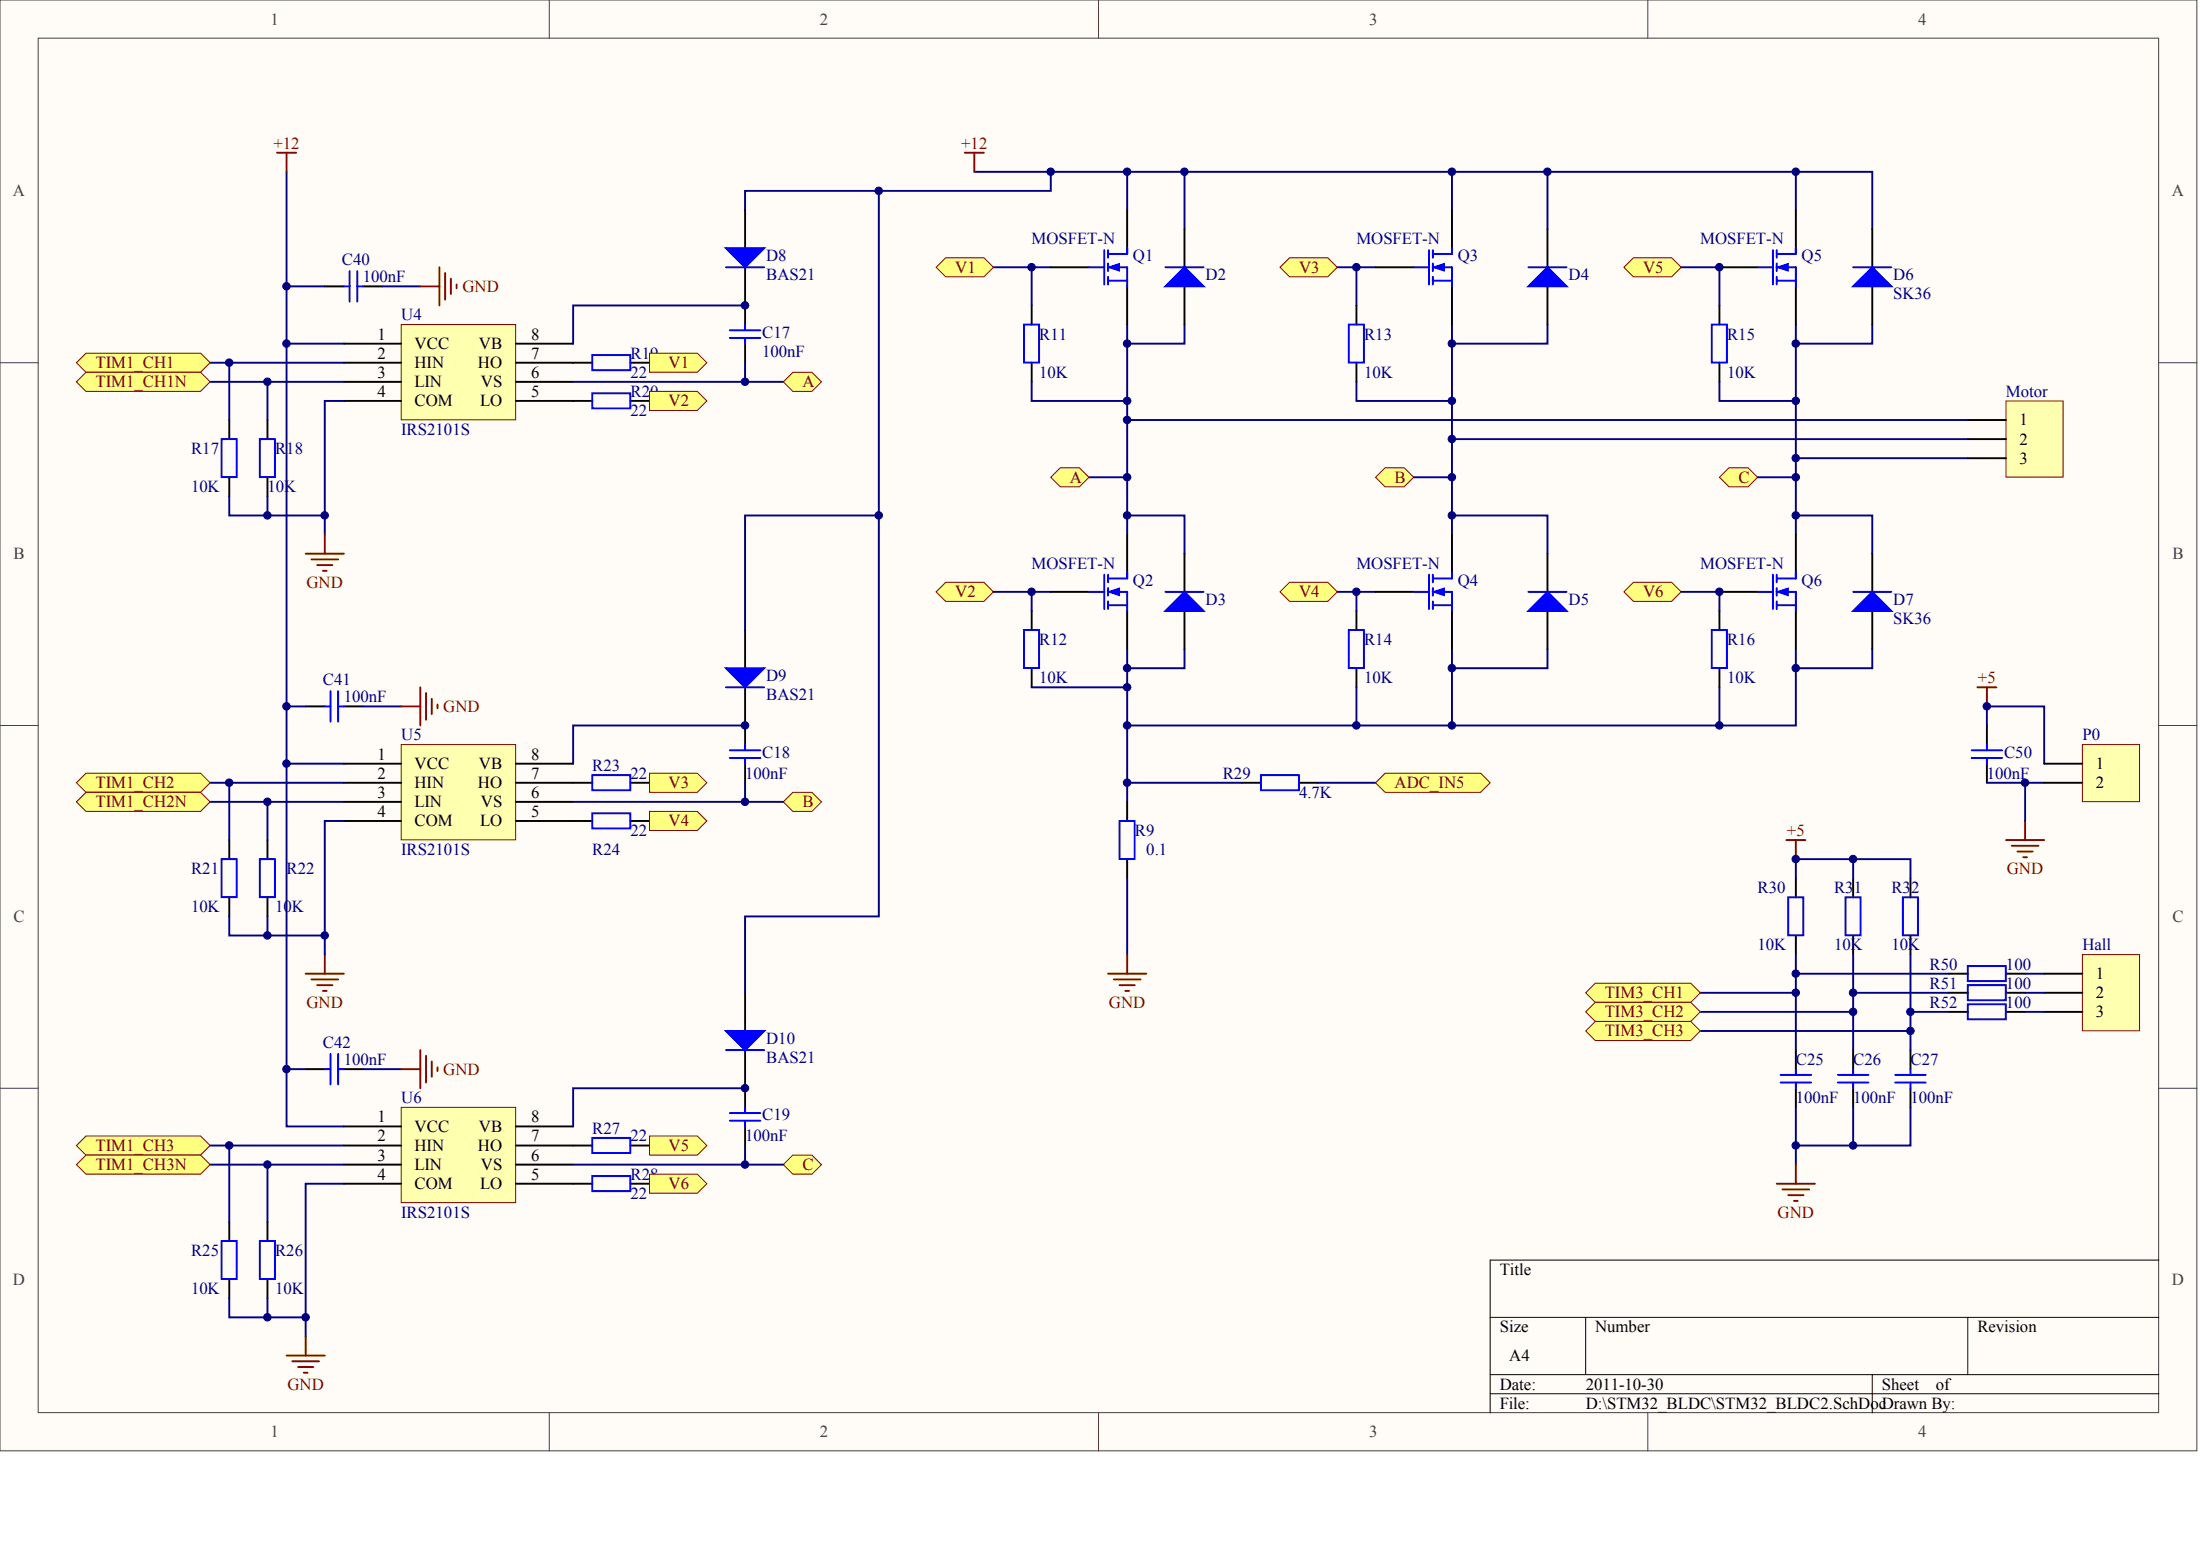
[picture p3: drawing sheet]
<svg xmlns="http://www.w3.org/2000/svg" width="840mm" height="594mm" viewBox="0 0 840 594" stroke-linecap="round" stroke-linejoin="round" font-family="sans-serif">
<g fill="#fffcf8" stroke="#404040" stroke-width=".38">
<path d="M0 0h838.4v553.6h-838.4z"/>
<path d="M14.6 14.6h809.2v524.4h-809.2z"/>
</g>
<path d="M209.6 0v14.6M419.2 0v14.6M628.9 0v14.6M0 138.4h14.6M823.9 138.4h14.6M0 276.8h14.6M823.9 276.8h14.6M0 415.2h14.6M823.9 415.2h14.6M209.6 539.1v14.5M419.2 539.1v14.5M628.9 539.1v14.5" fill="none" stroke="#404040" stroke-width=".38"/>
<path d="M823.9 480.8h-255.2v58.3M568.7 502.6h255.2M605.2 502.6v21.9M751 502.6v21.9M568.7 524.5h255.2M568.7 531.8h255.2M714.5 524.5v14.6" fill="none" stroke="#000" stroke-width=".38"/>
<path d="M153.1 284.1h43.7v36.4h-43.7z" fill="#ffffb0" stroke="#800000" stroke-width=".38"/>
<path d="M131.2 291.4h21.9M131.2 298.7h21.9M196.9 291.4h21.8M196.9 298.7h21.8M131.2 306h21.9M131.2 313.2h21.9M196.9 306h21.8M196.9 313.2h21.8" fill="none" stroke="#000" stroke-width=".73"/>
<path d="M153.1 123.8h43.7v36.4h-43.7z" fill="#ffffb0" stroke="#800000" stroke-width=".38"/>
<path d="M131.2 131.1h21.9M131.2 138.4h21.9M196.9 131.1h21.8M196.9 138.4h21.8M131.2 145.7h21.9M131.2 153h21.9M196.9 145.7h21.8M196.9 153h21.8" fill="none" stroke="#000" stroke-width=".73"/>
<path d="M153.1 422.5h43.7v36.4h-43.7z" fill="#ffffb0" stroke="#800000" stroke-width=".38"/>
<path d="M131.2 429.8h21.9M131.2 437.1h21.9M196.9 429.8h21.8M196.9 437.1h21.8M131.2 444.4h21.9M131.2 451.7h21.9M196.9 444.4h21.8M196.9 451.7h21.8" fill="none" stroke="#000" stroke-width=".73"/>
<path d="M379.1 102h21.9M452.1 123.8v7.3h-21.9M714.5 123.8v7.3h-29.1M452.1 247.7v7.3h-21.9M590.6 247.7v7.3h-36.5" fill="none" stroke="#000080" stroke-width=".73"/>
<g fill="#ffff80" stroke="#800000" stroke-width=".38">
<path d="M357.3 102l3.6-3.7h14.6l3.6 3.7-3.6 3.6h-14.6z" fill-rule="evenodd"/>
<path d="M357.3 225.8l3.6-3.6h14.6l3.6 3.6-3.6 3.7h-14.6z" fill-rule="evenodd"/>
<path d="M488.5 102l3.7-3.7h14.5l3.7 3.7-3.7 3.6h-14.5z" fill-rule="evenodd"/>
<path d="M488.5 225.8l3.7-3.6h14.5l3.7 3.6-3.7 3.7h-14.5z" fill-rule="evenodd"/>
<path d="M619.7 225.8l3.7-3.6h14.6l3.6 3.6-3.6 3.7h-14.6z" fill-rule="evenodd"/>
<path d="M619.7 102l3.7-3.7h14.6l3.6 3.7-3.6 3.6h-14.6z" fill-rule="evenodd"/>
</g>
<g fill="none" stroke="#000080" stroke-width=".73">
<path d="M145.8 109.3h14.6M284.4 116.6h-65.7v14.5M393.7 102v14.6M510.4 102h14.6M517.7 102v14.6M641.6 102h14.6v14.6M80.2 138.4h51M87.5 138.4v21.9M284.4 138.4v7.3h-65.7M80.2 145.7h51M102.1 145.7v14.6M131.2 153h-7.3v51"/>
<path d="M393.7 145.7v7.3h36.5M87.5 189.4v7.3h14.6M102.1 189.4v7.3h21.8M379.1 225.8h21.9M393.7 225.8v7.3M510.4 225.8h14.6M517.7 225.8v7.3M641.6 225.8h14.6v7.3M393.7 262.2h36.5"/>
</g>
<g fill="none" stroke="#000" stroke-width=".73">
<path d="M284.4 80.1v14.6M123.9 109.3h7.3M138.5 109.3h7.3M284.4 102v21.8M393.7 116.6v7.2M517.7 116.6v7.2M656.2 116.6v7.2M218.7 138.4h7.3M240.6 138.4h7.3M284.4 131.1v7.3M393.7 138.4v7.3M517.7 138.4v7.3"/>
<path d="M656.2 138.4v7.3M218.7 153h7.3M240.6 153h7.3M87.5 160.3v7.2M102.1 160.3v7.2M87.5 182.1v7.3M102.1 182.1v7.3M393.7 233.1v7.3M517.7 233.1v7.3M656.2 233.1v7.3M284.4 240.4v14.6M393.7 255v7.2"/>
<path d="M517.7 255v7.2M656.2 255v7.2M116.7 269.5h7.2M131.2 269.5h7.3M284.4 262.2v21.9M284.4 291.4v7.3M218.7 313.2h7.3M240.6 313.2h7.3M284.4 378.8v14.6M116.7 407.9h7.2M131.2 407.9h7.3M284.4 400.7v21.8"/>
<path d="M284.4 429.8v7.3M87.5 466.2v7.3M87.5 488.1v7.3"/>
</g>
<g fill="none" stroke="#00f" stroke-width=".73">
<path d="M131.2 109.3h2.2M133.4 103.4v11.7M136.3 103.4v11.7M136.3 109.3h2.2M277.1 102h14.5M226 135.5h14.5v5.7h-14.5zM278.5 126h11.7M278.5 128.9h11.7M284.4 123.8v2.2M284.4 128.9v2.2M390.8 123.8h5.8v14.5h-5.8zM514.8 123.8h5.7v14.5h-5.7z"/>
<path d="M653.3 123.8h5.7v14.5h-5.7zM226 150.1h14.5v5.7h-14.5zM84.6 167.5h5.7v14.5h-5.7zM99.2 167.5h5.7v14.5h-5.7zM390.8 240.4h5.8v14.5h-5.8zM514.8 240.4h5.7v14.5h-5.7zM653.3 240.4h5.7v14.5h-5.7zM123.9 269.5h2.2M126.1 263.7v11.7M129.1 263.7v11.7M129.1 269.5h2.1M277.1 262.2h14.5"/>
<path d="M278.5 286.3h11.7M278.5 289.2h11.7M284.4 284.1v2.2M284.4 289.2v2.2M226 310.3h14.5v5.8h-14.5zM123.9 407.9h2.2M126.1 402.1v11.7M129.1 402.1v11.7M129.1 407.9h2.1M277.1 400.7h14.5M278.5 427.6h11.7M278.5 424.7h11.7"/>
<path d="M284.4 422.5v2.2M284.4 427.6v2.2M84.6 473.5h5.7v14.5h-5.7z"/>
</g>
<g fill="#00f" stroke="#00f" stroke-width=".73">
<path d="M277.1 94.7h14.5l-7.2 7.3z"/>
<path d="M277.1 255h14.5l-7.2 7.2z"/>
<path d="M277.1 393.4h14.5l-7.2 7.3z"/>
</g>
<g fill="#ffff80" stroke="#800000" stroke-width=".38">
<path d="M29.2 138.4l3.6-3.6h43.8l3.6 3.6-3.6 3.6h-43.8z" fill-rule="evenodd"/>
<path d="M29.2 145.7l3.6-3.7h43.8l3.6 3.7-3.6 3.6h-43.8z" fill-rule="evenodd"/>
<path d="M247.9 134.8h18.2l3.7 3.6-3.7 3.6h-18.2z" fill-rule="evenodd"/>
<path d="M247.9 149.3h18.2l3.7 3.7-3.7 3.6h-18.2z" fill-rule="evenodd"/>
</g>
<path d="M138.5 269.5h14.6M80.2 298.7h51M87.5 298.7v21.8M80.2 306h51M102.1 306v14.5M131.2 313.2h-7.3v43.8h-36.4v-7.3M102.1 349.7v7.3M123.9 357v7.2" fill="none" stroke="#000080" stroke-width=".73"/>
<path d="M87.5 320.5v7.3M102.1 320.5v7.3M87.5 342.4v7.3M102.1 342.4v7.3" fill="none" stroke="#000" stroke-width=".73"/>
<path d="M84.6 327.8h5.7v14.5h-5.7zM99.2 327.8h5.7v14.5h-5.7z" fill="none" stroke="#00f" stroke-width=".73"/>
<path d="M116.7 371.5h14.5M118.8 373.7h10.3M121 375.9h5.9M123.2 378.1h1.5M123.9 364.2v7.3" fill="none" stroke="#800000" stroke-width=".73"/>
<g fill="#ffff80" stroke="#800000" stroke-width=".38">
<path d="M29.2 298.7l3.6-3.7h43.8l3.6 3.7-3.6 3.6h-43.8z" fill-rule="evenodd"/>
<path d="M29.2 306l3.6-3.7h43.8l3.6 3.7-3.6 3.6h-43.8z" fill-rule="evenodd"/>
</g>
<path d="M284.4 276.8h-65.7v14.6M284.4 298.7v7.3h-65.7" fill="none" stroke="#000080" stroke-width=".73"/>
<path d="M218.7 298.7h7.3M240.6 298.7h7.3" fill="none" stroke="#000" stroke-width=".73"/>
<path d="M226 295.8h14.5v5.7h-14.5z" fill="none" stroke="#00f" stroke-width=".73"/>
<g fill="#ffff80" stroke="#800000" stroke-width=".38">
<path d="M247.9 295h18.2l3.7 3.7-3.7 3.6h-18.2z" fill-rule="evenodd"/>
<path d="M247.9 309.6h18.2l3.7 3.6-3.7 3.7h-18.2z" fill-rule="evenodd"/>
</g>
<path d="M138.5 407.9h14.6M80.2 437.1h51M87.5 437.1v29.1M80.2 444.4h51M102.1 444.4v21.8M131.2 451.7h-14.5v50.9M87.5 495.4v7.2h29.2v7.3M102.1 495.4v7.2" fill="none" stroke="#000080" stroke-width=".73"/>
<path d="M102.1 466.2v7.3M102.1 488.1v7.3" fill="none" stroke="#000" stroke-width=".73"/>
<path d="M99.2 473.5h5.7v14.5h-5.7z" fill="none" stroke="#00f" stroke-width=".73"/>
<g fill="#ffff80" stroke="#800000" stroke-width=".38">
<path d="M29.2 437.1l3.6-3.7h43.8l3.6 3.7-3.6 3.6h-43.8z" fill-rule="evenodd"/>
<path d="M29.2 444.4l3.6-3.7h43.8l3.6 3.7-3.6 3.6h-43.8z" fill-rule="evenodd"/>
</g>
<path d="M284.4 415.2h-65.7v14.6M284.4 437.1v7.3h-65.7" fill="none" stroke="#000080" stroke-width=".73"/>
<path d="M218.7 437.1h7.3M240.6 437.1h7.3M218.7 451.7h7.3M240.6 451.7h7.3" fill="none" stroke="#000" stroke-width=".73"/>
<path d="M226 434.2h14.5v5.7h-14.5zM226 448.7h14.5v5.8h-14.5z" fill="none" stroke="#00f" stroke-width=".73"/>
<g fill="#ffff80" stroke="#800000" stroke-width=".38">
<path d="M247.9 433.4h18.2l3.7 3.7-3.7 3.6h-18.2z" fill-rule="evenodd"/>
<path d="M247.9 448h18.2l3.7 3.7-3.7 3.6h-18.2z" fill-rule="evenodd"/>
</g>
<path d="M473.9 298.7h7.3M495.8 298.7h7.3" fill="none" stroke="#000" stroke-width=".73"/>
<path d="M481.2 295.8h14.5v5.7h-14.5z" fill="none" stroke="#00f" stroke-width=".73"/>
<path d="M503.1 298.7h21.9" fill="none" stroke="#000080" stroke-width=".73"/>
<path d="M525 298.7l3.6-3.7h36.5l3.6 3.7-3.6 3.6h-36.5z" fill-rule="evenodd" fill="#ffff80" stroke="#800000" stroke-width=".38"/>
<g fill="none" stroke="#000080" stroke-width=".73">
<path d="M371.8 65.6h342.7v21.8M430.2 65.6v14.5M452.1 65.6v21.8M554.1 65.6v14.5M590.6 65.6v21.8M685.4 65.6v14.5M430.2 123.8v80.2M554.1 123.8v7.3h36.5v-7.3M554.1 131.1v21.9h-36.4v-7.3M685.4 123.8v29.2h-29.2v-7.3M554.1 153v51M685.4 153v51"/>
<path d="M430.2 196.7h21.9v14.6M554.1 196.7h36.5v14.6M685.4 196.7h29.1v14.6M430.2 247.7v58.3M554.1 247.7v29.1M685.4 247.7v7.3h29.1v-7.3M685.4 255v21.8h-29.2M517.7 262.2v14.6h-87.5M656.2 262.2v14.6h-138.5"/>
</g>
<path d="M765.6 153h21.8v29h-21.8z" fill="#ffffb0" stroke="#800000" stroke-width=".38"/>
<path d="M751 160.3h14.6M751 167.5h14.6M751 174.8h14.6" fill="none" stroke="#000" stroke-width=".73"/>
<path d="M430.2 160.3h320.8M554.1 167.5h196.9M685.4 174.8h65.6M415.6 182.1h14.6" fill="none" stroke="#000080" stroke-width=".73"/>
<g fill="#ffff80" stroke="#800000" stroke-width=".38">
<path d="M401 182.1l3.7-3.6h7.2l3.7 3.6-3.7 3.7h-7.2z" fill-rule="evenodd"/>
<path d="M525 182.1l3.6-3.6h7.3l3.6 3.6-3.6 3.7h-7.3z" fill-rule="evenodd"/>
<path d="M656.2 182.1l3.6-3.6h7.3l3.7 3.6-3.7 3.7h-7.3z" fill-rule="evenodd"/>
</g>
<path d="M539.5 182.1h14.6M670.8 182.1h14.6" fill="none" stroke="#000080" stroke-width=".73"/>
<path d="M794.7 364.2h21.8v29.1h-21.8z" fill="#ffffb0" stroke="#800000" stroke-width=".38"/>
<g fill="none" stroke="#000" stroke-width=".73">
<path d="M685.4 335.1v7.3M707.2 335.1v7.3M729.1 335.1v7.3M685.4 357v7.2M707.2 357v7.2M729.1 357v7.2M780.2 371.5h14.5M780.2 378.8h14.5M780.2 386.1h14.5M685.4 400.7v7.2M685.4 415.2v7.3M707.2 400.7v7.2"/>
<path d="M707.2 415.2v7.3M729.1 400.7v7.2M729.1 415.2v7.3"/>
</g>
<path d="M681.7 320.5h7.3M685.4 320.5v7.3" fill="none" stroke="#800000" stroke-width=".73"/>
<g fill="none" stroke="#00f" stroke-width=".73">
<path d="M682.5 342.4h5.7v14.5h-5.7zM704.3 342.4h5.8v14.5h-5.8zM726.2 342.4h5.8v14.5h-5.8zM679.5 410.1h11.7M679.5 413h11.7M685.4 407.9v2.2M685.4 413v2.2M701.4 410.1h11.7M701.4 413h11.7M707.2 407.9v2.2M707.2 413v2.2M723.3 410.1h11.6"/>
<path d="M723.3 413h11.6M729.1 407.9v2.2M729.1 413v2.2"/>
</g>
<path d="M685.4 335.1v-7.3h21.8v7.3M707.2 327.8h21.9v7.3M648.9 378.8h36.5M685.4 364.2v36.5M707.2 364.2v36.5M729.1 364.2v36.5M648.9 386.1h58.3M648.9 393.4h80.2M685.4 422.5v14.6h21.8v-14.6M729.1 422.5v14.6h-21.9" fill="none" stroke="#000080" stroke-width=".73"/>
<g fill="#ffff80" stroke="#800000" stroke-width=".38">
<path d="M605.2 378.8l3.6-3.6h36.5l3.6 3.6-3.6 3.6h-36.5z" fill-rule="evenodd"/>
<path d="M605.2 386.1l3.6-3.7h36.5l3.6 3.7-3.6 3.6h-36.5z" fill-rule="evenodd"/>
<path d="M605.2 393.4l3.6-3.7h36.5l3.6 3.7-3.6 3.6h-36.5z" fill-rule="evenodd"/>
</g>
<path d="M284.4 145.7h14.5" fill="none" stroke="#000080" stroke-width=".73"/>
<g fill="#ffff80" stroke="#800000" stroke-width=".38">
<path d="M298.9 145.7l3.7-3.7h7.3l3.6 3.7-3.6 3.6h-7.3z" fill-rule="evenodd"/>
<path d="M298.9 306l3.7-3.7h7.3l3.6 3.7-3.6 3.6h-7.3z" fill-rule="evenodd"/>
<path d="M298.9 444.4l3.7-3.7h7.3l3.6 3.7-3.6 3.6h-7.3z" fill-rule="evenodd"/>
</g>
<g fill="none" stroke="#000080" stroke-width=".73">
<path d="M109.4 65.6v65.5h21.8M335.4 72.8v123.9h-51v43.7M401 65.6v7.2h-116.6v7.3M109.4 109.3h14.5M109.4 131.1v160.3h21.8M335.4 196.7v153h-51v29.1M109.4 269.5h7.3M758.3 276.8v-7.3h21.9v21.9M109.4 291.4v138.4h21.8M430.2 298.7h43.7M758.3 298.7h14.6v14.5M772.9 298.7h7.3"/>
<path d="M284.4 306h14.5M430.2 335.1v29.1M685.4 371.5h58.3M707.2 378.8h36.5M772.9 371.5h7.3M772.9 378.8h7.3M729.1 386.1h14.6M772.9 386.1h7.3M109.4 407.9h7.3M685.4 437.1v7.3M284.4 444.4h14.5"/>
</g>
<g fill="none" stroke="#000" stroke-width=".73">
<path d="M430.2 80.1v14.6M452.1 87.4v14.6M554.1 80.1v14.6M590.6 87.4v14.6M685.4 80.1v14.6M714.5 87.4v14.6M401 102h14.6M430.2 109.3v14.5M452.1 109.3v14.5M525 102h14.5M554.1 109.3v14.5M590.6 109.3v14.5"/>
<path d="M656.2 102h14.6M685.4 109.3v14.5M714.5 109.3v14.5M430.2 204v14.5M452.1 211.3v14.5M554.1 204v14.5M590.6 211.3v14.5M685.4 204v14.5M714.5 211.3v14.5M401 225.8h14.6M430.2 233.1v14.6M452.1 233.1v14.6"/>
<path d="M525 225.8h14.5M554.1 233.1v14.6M590.6 233.1v14.6M656.2 225.8h14.6M685.4 233.1v14.6M714.5 233.1v14.6M758.3 276.8v7.3M758.3 291.4v7.3M430.2 306v7.2M430.2 327.8v7.3M743.7 371.5h7.3M743.7 378.8h7.3"/>
<path d="M765.6 371.5h7.3M765.6 378.8h7.3M743.7 386.1h7.3M765.6 386.1h7.3"/>
</g>
<g fill="none" stroke="#00f" stroke-width=".73">
<path d="M421.4 95.4v13.1M422.9 95.4v2.9M430.2 94.7v2.2h-7.3M545.4 95.4v13.1M546.8 95.4v2.9M554.1 94.7v2.2h-7.3M676.6 95.4v13.1M678.1 95.4v2.9M685.4 94.7v2.2h-7.3M415.6 102h5.8M422.9 102h7.3v7.3M422.9 107.1h7.3"/>
<path d="M422.9 100.5v2.9M422.9 105.6v2.9M444.8 102h14.5M539.5 102h5.9M546.8 102h7.3v7.3M546.8 107.1h7.3M546.8 100.5v2.9M546.8 105.6v2.9M583.3 102h14.6M670.8 102h5.8M678.1 102h7.3v7.3M678.1 107.1h7.3"/>
<path d="M678.1 100.5v2.9M678.1 105.6v2.9M707.2 102h14.6M421.4 219.3v13.1M422.9 219.3v2.9M430.2 218.5v2.2h-7.3M545.4 219.3v13.1M546.8 219.3v2.9M554.1 218.5v2.2h-7.3M676.6 219.3v13.1M678.1 219.3v2.9M685.4 218.5v2.2h-7.3"/>
<path d="M415.6 225.8h5.8M422.9 225.8h7.3v7.3M422.9 224.4v2.9M422.9 229.5v2.9M422.9 230.9h7.3M444.8 225.8h14.5M539.5 225.8h5.9M546.8 225.8h7.3v7.3M546.8 230.9h7.3M546.8 224.4v2.9M546.8 229.5v2.9M583.3 225.8h14.6"/>
<path d="M670.8 225.8h5.8M678.1 225.8h7.3v7.3M678.1 230.9h7.3M678.1 224.4v2.9M678.1 229.5v2.9M707.2 225.8h14.6M752.4 286.3h11.7M752.4 289.2h11.7M758.3 284.1v2.2M758.3 289.2v2.2M427.3 313.2h5.7v14.5h-5.7zM751 368.6h14.5v5.8h-14.5z"/>
<path d="M751 375.9h14.5v5.7h-14.5zM751 383.2h14.5v5.7h-14.5z"/>
</g>
<g fill="none" stroke="#800000" stroke-width=".73">
<path d="M105.7 58.3h7.3M109.4 58.3v7.3M368.2 58.3h7.3M371.8 58.3v7.3M160.4 109.3h7.3M167.7 102v14.6M169.9 104.2v10.2M172.1 106.4v5.8M174.3 108.5v1.5M116.7 211.3h14.5M118.8 213.4h10.3M121 215.6h5.9"/>
<path d="M123.2 217.8h1.5M123.9 204v7.3M153.1 269.5h7.3M160.4 262.2v14.6M162.6 264.4v10.2M164.8 266.6v5.8M167 268.8v1.5M754.6 262.2h7.3M758.3 262.2v7.3M772.9 313.2v7.3M765.6 320.5h14.6M767.8 322.7h10.2"/>
<path d="M769.9 324.9h5.9M772.1 327.1h1.5M422.9 371.5h14.6M425.1 373.7h10.2M427.3 375.9h5.8M429.4 378.1h1.5M430.2 364.2v7.3M153.1 407.9h7.3M160.4 400.7v14.5M162.6 402.8v10.2M164.8 405v5.9M167 407.2v1.5"/>
<path d="M678.1 451.7h14.6M680.3 453.8h10.2M682.5 456h5.8M684.6 458.2h1.5M685.4 444.4v7.3M109.4 517.2h14.5M111.6 519.4h10.2M116.7 509.9v7.3M113.7 521.6h5.9M115.9 523.8h1.5"/>
</g>
<g fill="#00f" stroke="#00f" stroke-width=".38">
<path d="M422.9 102l4.4-1.5v2.9z"/>
<path d="M422.9 225.8l4.4-1.4v2.9z"/>
<path d="M546.8 102l4.4-1.5v2.9z"/>
<path d="M546.8 225.8l4.4-1.4v2.9z"/>
<path d="M678.1 102l4.4-1.5v2.9z"/>
<path d="M678.1 225.8l4.4-1.4v2.9z"/>
</g>
<g fill="#00f" stroke="#00f" stroke-width=".73">
<path d="M444.8 233.1l7.3-7.3 7.2 7.3z"/>
<path d="M583.3 109.3l7.3-7.3 7.3 7.3z"/>
<path d="M583.3 233.1l7.3-7.3 7.3 7.3z"/>
<path d="M707.2 109.3l7.3-7.3 7.3 7.3z"/>
<path d="M707.2 233.1l7.3-7.3 7.3 7.3z"/>
<path d="M444.8 109.3l7.3-7.3 7.2 7.3z"/>
</g>
<path d="M794.7 284.1h21.8v21.8h-21.8z" fill="#ffffb0" stroke="#800000" stroke-width=".38"/>
<path d="M780.2 291.4h14.5M780.2 298.7h14.5" fill="none" stroke="#000" stroke-width=".73"/>
<g fill="#000080" stroke="#000080" stroke-width=".38">
<circle cx="87.5" cy="437" r="1.42"/>
<circle cx="87.5" cy="298.6" r="1.42"/>
<circle cx="87.5" cy="138.4" r="1.42"/>
<circle cx="102" cy="502.6" r="1.42"/>
<circle cx="102" cy="444.3" r="1.42"/>
<circle cx="102" cy="356.9" r="1.42"/>
<circle cx="102" cy="305.9" r="1.42"/>
<circle cx="102" cy="196.6" r="1.42"/>
<circle cx="102" cy="145.7" r="1.42"/>
<circle cx="109.3" cy="407.9" r="1.42"/>
<circle cx="109.3" cy="291.4" r="1.42"/>
<circle cx="109.3" cy="269.5" r="1.42"/>
<circle cx="109.3" cy="131.1" r="1.42"/>
<circle cx="109.3" cy="109.2" r="1.42"/>
<circle cx="116.6" cy="502.6" r="1.42"/>
<circle cx="123.9" cy="356.9" r="1.42"/>
<circle cx="123.9" cy="196.6" r="1.42"/>
<circle cx="284.3" cy="444.3" r="1.42"/>
<circle cx="284.3" cy="415.2" r="1.42"/>
<circle cx="284.3" cy="305.9" r="1.42"/>
<circle cx="284.3" cy="276.8" r="1.42"/>
<circle cx="284.3" cy="145.7" r="1.42"/>
<circle cx="284.3" cy="116.5" r="1.42"/>
<circle cx="335.4" cy="196.6" r="1.42"/>
<circle cx="335.4" cy="72.8" r="1.42"/>
<circle cx="393.7" cy="225.8" r="1.42"/>
<circle cx="393.7" cy="101.9" r="1.42"/>
<circle cx="401" cy="65.5" r="1.42"/>
<circle cx="430.1" cy="298.6" r="1.42"/>
<circle cx="430.1" cy="276.8" r="1.42"/>
<circle cx="430.1" cy="262.2" r="1.42"/>
<circle cx="430.1" cy="254.9" r="1.42"/>
<circle cx="430.1" cy="196.6" r="1.42"/>
<circle cx="430.1" cy="182.1" r="1.42"/>
<circle cx="430.1" cy="160.2" r="1.42"/>
<circle cx="430.1" cy="152.9" r="1.42"/>
<circle cx="430.1" cy="131.1" r="1.42"/>
<circle cx="430.1" cy="65.5" r="1.42"/>
<circle cx="452" cy="65.5" r="1.42"/>
<circle cx="517.6" cy="276.8" r="1.42"/>
<circle cx="517.6" cy="225.8" r="1.42"/>
<circle cx="517.6" cy="101.9" r="1.42"/>
<circle cx="554.1" cy="276.8" r="1.42"/>
<circle cx="554.1" cy="254.9" r="1.42"/>
<circle cx="554.1" cy="196.6" r="1.42"/>
<circle cx="554.1" cy="182.1" r="1.42"/>
<circle cx="554.1" cy="167.5" r="1.42"/>
<circle cx="554.1" cy="152.9" r="1.42"/>
<circle cx="554.1" cy="131.1" r="1.42"/>
<circle cx="554.1" cy="65.5" r="1.42"/>
<circle cx="590.5" cy="65.5" r="1.42"/>
<circle cx="656.2" cy="276.8" r="1.42"/>
<circle cx="656.2" cy="225.8" r="1.42"/>
<circle cx="656.2" cy="101.9" r="1.42"/>
<circle cx="685.3" cy="437" r="1.42"/>
<circle cx="685.3" cy="378.8" r="1.42"/>
<circle cx="685.3" cy="371.5" r="1.42"/>
<circle cx="685.3" cy="327.8" r="1.42"/>
<circle cx="685.3" cy="254.9" r="1.42"/>
<circle cx="685.3" cy="196.6" r="1.42"/>
<circle cx="685.3" cy="182.1" r="1.42"/>
<circle cx="685.3" cy="174.8" r="1.42"/>
<circle cx="685.3" cy="152.9" r="1.42"/>
<circle cx="685.3" cy="131.1" r="1.42"/>
<circle cx="685.3" cy="65.5" r="1.42"/>
<circle cx="707.2" cy="437" r="1.42"/>
<circle cx="707.2" cy="386.1" r="1.42"/>
<circle cx="707.2" cy="378.8" r="1.42"/>
<circle cx="707.2" cy="327.8" r="1.42"/>
<circle cx="729.1" cy="393.3" r="1.42"/>
<circle cx="729.1" cy="386.1" r="1.42"/>
<circle cx="758.2" cy="269.5" r="1.42"/>
<circle cx="772.8" cy="298.6" r="1.42"/>
</g>
<g font-size="6.4" fill="#404040">
<text x="103.2" y="9.3">1</text>
<text x="312.9" y="9.3">2</text>
<text x="522.5" y="9.3">3</text>
<text x="732.1" y="9.3">4</text>
<text x="5" y="74.9">A</text>
<text x="828.9" y="74.9">A</text>
<text x="5.2" y="213.3">B</text>
<text x="829.1" y="213.3">B</text>
<text x="5.2" y="351.7">C</text>
<text x="829.1" y="351.7">C</text>
<text x="5" y="490.1">D</text>
<text x="828.9" y="490.1">D</text>
<text x="103.2" y="548.4">1</text>
<text x="312.9" y="548.4">2</text>
<text x="522.5" y="548.4">3</text>
<text x="732.1" y="548.4">4</text>
</g>
<g font-size="6.4" fill="#800000">
<text x="104.3" y="56.7">+12</text>
<text x="366.8" y="56.7">+12</text>
<text x="364.6" y="104.1">V1</text>
<text x="495.8" y="104.1">V3</text>
<text x="627" y="104.1">V5</text>
<text x="176.4" y="111.3">GND</text>
<text x="36.5" y="140.5">TIM1_CH1</text>
<text x="255.2" y="140.5">V1</text>
<text x="36.5" y="147.8">TIM1_CH1N</text>
<text x="306.2" y="147.8">A</text>
<text x="255.2" y="155">V2</text>
<text x="408.3" y="184.2">A</text>
<text x="532.3" y="184.2">B</text>
<text x="663.5" y="184.2">C</text>
<text x="117" y="224.3">GND</text>
<text x="364.6" y="227.9">V2</text>
<text x="495.8" y="227.9">V4</text>
<text x="627" y="227.9">V6</text>
<text x="754.9" y="260.7">+5</text>
<text x="169.2" y="271.6">GND</text>
<text x="36.5" y="300.7">TIM1_CH2</text>
<text x="255.2" y="300.7">V3</text>
<text x="532.3" y="300.7">ADC_IN5</text>
<text x="36.5" y="308">TIM1_CH2N</text>
<text x="306.2" y="308">B</text>
<text x="255.2" y="315.3">V4</text>
<text x="681.9" y="319">+5</text>
<text x="765.9" y="333.5">GND</text>
<text x="612.5" y="380.9">TIM3_CH1</text>
<text x="117" y="384.5">GND</text>
<text x="423.2" y="384.5">GND</text>
<text x="612.5" y="388.2">TIM3_CH2</text>
<text x="612.5" y="395.4">TIM3_CH3</text>
<text x="169.2" y="410">GND</text>
<text x="36.5" y="439.2">TIM1_CH3</text>
<text x="255.2" y="439.2">V5</text>
<text x="36.5" y="446.4">TIM1_CH3N</text>
<text x="306.2" y="446.4">C</text>
<text x="255.2" y="453.7">V6</text>
<text x="678.4" y="464.6">GND</text>
<text x="109.7" y="530.2">GND</text>
</g>
<g font-size="6.4" fill="#000080">
<text x="393.7" y="93.1">MOSFET-N</text>
<text x="517.7" y="93.1">MOSFET-N</text>
<text x="648.9" y="93.1">MOSFET-N</text>
<text x="130.5" y="101.1">C40</text>
<text x="292.4" y="99.7">D8</text>
<text x="432.4" y="99.7">Q1</text>
<text x="556.3" y="99.7">Q3</text>
<text x="687.6" y="99.7">Q5</text>
<text x="138.5" y="107.7">100nF</text>
<text x="292.4" y="107">BAS21</text>
<text x="460.1" y="107">D2</text>
<text x="598.6" y="107">D4</text>
<text x="722.6" y="107">D6</text>
<text x="722.6" y="114.3">SK36</text>
<text x="153.1" y="122.3">U4</text>
<text x="290.9" y="128.8">C17</text>
<text x="396.6" y="129.5">R11</text>
<text x="520.6" y="129.5">R13</text>
<text x="659.1" y="129.5">R15</text>
<text x="240.6" y="136.8">R19</text>
<text x="290.9" y="136.1">100nF</text>
<text x="240.6" y="144.1">22</text>
<text x="396.6" y="144.1">10K</text>
<text x="520.6" y="144.1">10K</text>
<text x="659.1" y="144.1">10K</text>
<text x="240.6" y="151.4">R20</text>
<text x="765.6" y="151.4">Motor</text>
<text x="240.6" y="158.7">22</text>
<text x="153.1" y="166">IRS2101S</text>
<text x="72.9" y="173.3">R17</text>
<text x="105" y="173.3">R18</text>
<text x="72.9" y="187.8">10K</text>
<text x="102.1" y="187.8">10K</text>
<text x="393.7" y="217">MOSFET-N</text>
<text x="517.7" y="217">MOSFET-N</text>
<text x="648.9" y="217">MOSFET-N</text>
<text x="432.4" y="223.5">Q2</text>
<text x="556.3" y="223.5">Q4</text>
<text x="687.6" y="223.5">Q6</text>
<text x="460.1" y="230.8">D3</text>
<text x="598.6" y="230.8">D5</text>
<text x="722.6" y="230.8">D7</text>
<text x="722.6" y="238.1">SK36</text>
<text x="396.6" y="246.1">R12</text>
<text x="520.6" y="246.1">R14</text>
<text x="659.1" y="246.1">R16</text>
<text x="123.2" y="261.4">C41</text>
<text x="292.4" y="259.9">D9</text>
<text x="396.6" y="260.7">10K</text>
<text x="520.6" y="260.7">10K</text>
<text x="659.1" y="260.7">10K</text>
<text x="131.2" y="268">100nF</text>
<text x="292.4" y="267.2">BAS21</text>
<text x="153.1" y="282.5">U5</text>
<text x="794.7" y="282.5">P0</text>
<text x="290.9" y="289.1">C18</text>
<text x="764.8" y="289.1">C50</text>
<text x="226" y="294.2">R23</text>
<text x="240.6" y="297.1">22</text>
<text x="284.4" y="297.1">100nF</text>
<text x="466.6" y="297.1">R29</text>
<text x="758.3" y="297.1">100nF</text>
<text x="495.8" y="304.4">4.7K</text>
<text x="240.6" y="319">22</text>
<text x="433.1" y="319">R9</text>
<text x="153.1" y="326.2">IRS2101S</text>
<text x="226" y="326.2">R24</text>
<text x="437.5" y="326.2">0.1</text>
<text x="72.9" y="333.5">R21</text>
<text x="109.4" y="333.5">R22</text>
<text x="670.8" y="340.8">R30</text>
<text x="700" y="340.8">R31</text>
<text x="721.8" y="340.8">R32</text>
<text x="72.9" y="348.1">10K</text>
<text x="105" y="348.1">10K</text>
<text x="670.8" y="362.7">10K</text>
<text x="700" y="362.7">10K</text>
<text x="721.8" y="362.7">10K</text>
<text x="794.7" y="362.7">Hall</text>
<text x="736.4" y="369.9">R50</text>
<text x="765.6" y="369.9">100</text>
<text x="736.4" y="377.2">R51</text>
<text x="765.6" y="377.2">100</text>
<text x="736.4" y="384.5">R52</text>
<text x="765.6" y="384.5">100</text>
<text x="123.2" y="399.8">C42</text>
<text x="292.4" y="398.4">D10</text>
<text x="131.2" y="406.4">100nF</text>
<text x="292.4" y="405.6">BAS21</text>
<text x="685.4" y="406.4">C25</text>
<text x="707.2" y="406.4">C26</text>
<text x="729.1" y="406.4">C27</text>
<text x="153.1" y="420.9">U6</text>
<text x="685.4" y="420.9">100nF</text>
<text x="707.2" y="420.9">100nF</text>
<text x="729.1" y="420.9">100nF</text>
<text x="290.9" y="427.5">C19</text>
<text x="226" y="432.6">R27</text>
<text x="240.6" y="435.5">22</text>
<text x="284.4" y="435.5">100nF</text>
<text x="240.6" y="450.1">R28</text>
<text x="240.6" y="457.4">22</text>
<text x="153.1" y="464.6">IRS2101S</text>
<text x="72.9" y="479.2">R25</text>
<text x="105" y="479.2">R26</text>
<text x="72.9" y="493.8">10K</text>
<text x="105" y="493.8">10K</text>
</g>
<g font-size="6.4">
<text x="144.1" y="129.5">1</text>
<text x="202.7" y="129.5">8</text>
<text x="144.1" y="136.8">2</text>
<text x="158.2" y="133.2">VCC</text>
<text x="182.8" y="133.2">VB</text>
<text x="202.7" y="136.8">7</text>
<text x="158.2" y="140.5">HIN</text>
<text x="182.4" y="140.5">HO</text>
<text x="144.1" y="144.1">3</text>
<text x="158.2" y="147.8">LIN</text>
<text x="183.5" y="147.8">VS</text>
<text x="202.7" y="144.1">6</text>
<text x="144.1" y="151.4">4</text>
<text x="158.2" y="155">COM</text>
<text x="183.3" y="155">LO</text>
<text x="202.7" y="151.4">5</text>
<text x="770.7" y="162.3">1</text>
<text x="770.7" y="169.6">2</text>
<text x="770.7" y="176.9">3</text>
<text x="144.1" y="289.8">1</text>
<text x="158.2" y="293.5">VCC</text>
<text x="182.8" y="293.5">VB</text>
<text x="202.7" y="289.8">8</text>
<text x="799.8" y="293.5">1</text>
<text x="144.1" y="297.1">2</text>
<text x="202.7" y="297.1">7</text>
<text x="144.1" y="304.4">3</text>
<text x="158.2" y="300.7">HIN</text>
<text x="182.4" y="300.7">HO</text>
<text x="202.7" y="304.4">6</text>
<text x="799.8" y="300.7">2</text>
<text x="144.1" y="311.7">4</text>
<text x="158.2" y="308">LIN</text>
<text x="183.5" y="308">VS</text>
<text x="202.7" y="311.7">5</text>
<text x="158.2" y="315.3">COM</text>
<text x="183.3" y="315.3">LO</text>
<text x="799.8" y="373.6">1</text>
<text x="799.8" y="380.9">2</text>
<text x="799.8" y="388.2">3</text>
<text x="144.1" y="428.2">1</text>
<text x="158.2" y="431.9">VCC</text>
<text x="182.8" y="431.9">VB</text>
<text x="202.7" y="428.2">8</text>
<text x="144.1" y="435.5">2</text>
<text x="202.7" y="435.5">7</text>
<text x="144.1" y="442.8">3</text>
<text x="158.2" y="439.2">HIN</text>
<text x="182.4" y="439.2">HO</text>
<text x="202.7" y="442.8">6</text>
<text x="158.2" y="446.4">LIN</text>
<text x="183.5" y="446.4">VS</text>
<text x="144.1" y="450.1">4</text>
<text x="158.2" y="453.7">COM</text>
<text x="183.3" y="453.7">LO</text>
<text x="202.7" y="450.1">5</text>
<text x="572.4" y="486.5">Title</text>
<text x="572.4" y="508.4">Size</text>
<text x="608.8" y="508.4">Number</text>
<text x="754.6" y="508.4">Revision</text>
<text x="576" y="519.3">A4</text>
<text x="572.4" y="530.2">Date:</text>
<text x="605.2" y="530.2">2011-10-30</text>
<text x="718.2" y="530.2">Sheet</text>
<text x="738.8" y="530.2">of</text>
<text x="572.4" y="537.5">File:</text>
<text x="605.2" y="537.5">D:\STM32_BLDC\STM32_BLDC2.SchDocDrawn By:</text>
</g>
</svg>
